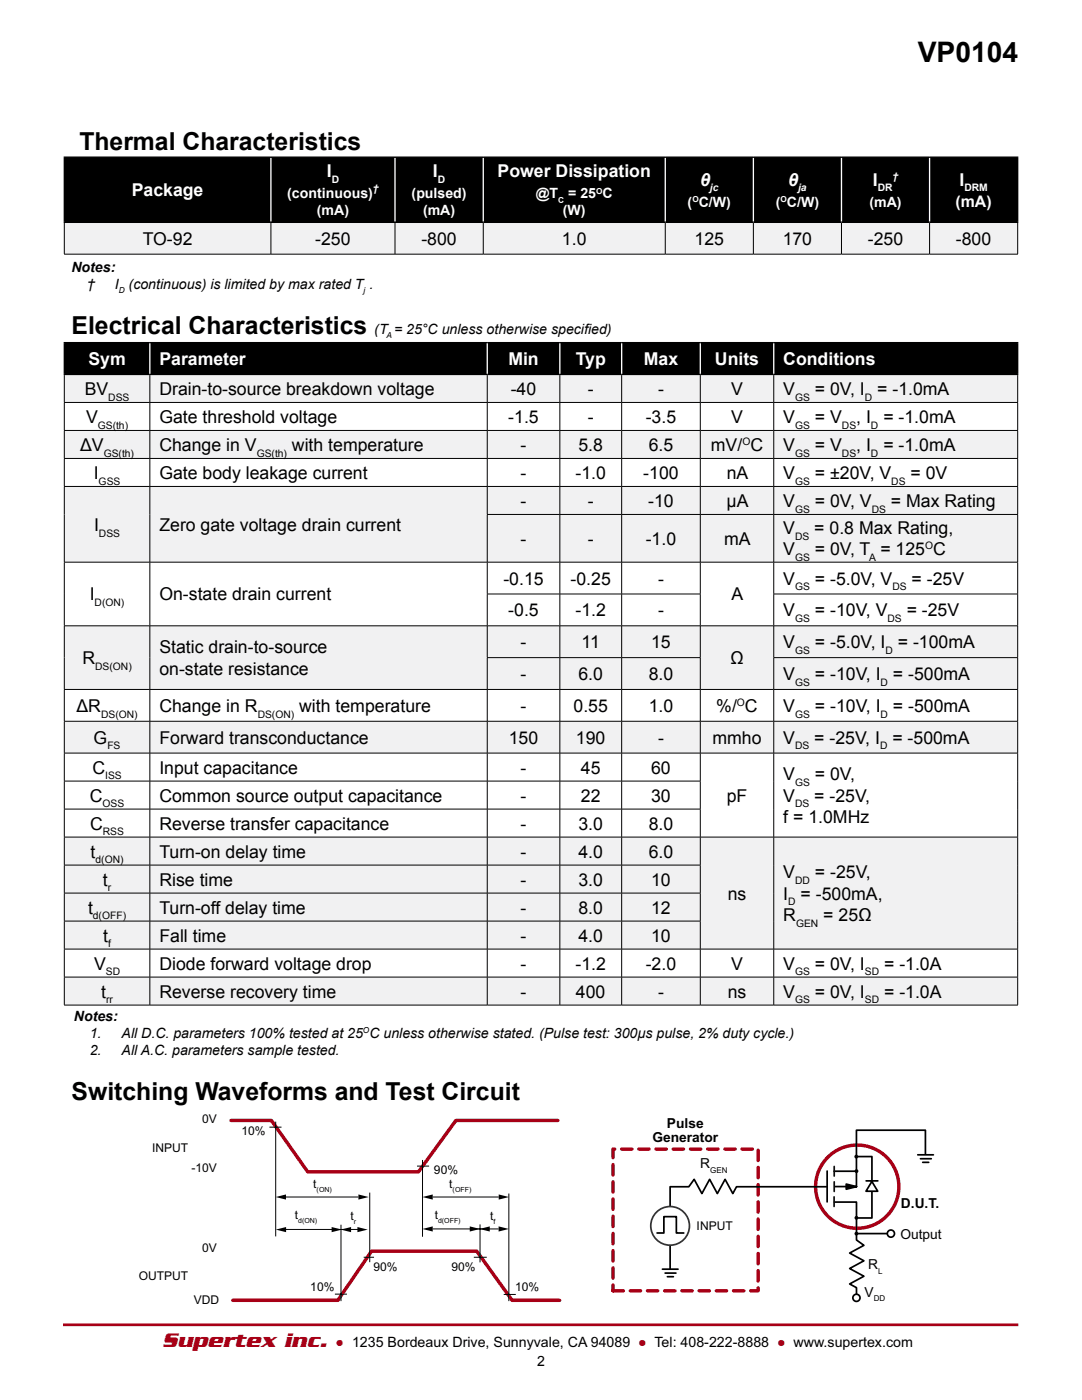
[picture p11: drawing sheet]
<svg xmlns="http://www.w3.org/2000/svg" width="216mm" height="279mm" viewBox="0 0 216 279" stroke-linecap="round" stroke-linejoin="round" font-family="sans-serif">
<path d="M12.6 264.4h190.6" fill="none" stroke="#a70016" stroke-width=".53"/>
<path d="M12.8 68.4h17.1v6.3h-17.1zM29.9 68.4h67.3v6.3h-67.3zM97.2 68.4h14.5v6.3h-14.5zM111.7 68.4h12.3v6.3h-12.3zM124 68.4h15.7v6.3h-15.7zM139.7 68.4h14.7v6.3h-14.7zM154.4 68.4h48.7v6.3h-48.7z" fill="#000"/>
<path d="M12.8 74.7h17.1v5.6h-17.1zM29.9 74.7h67.3v5.6h-67.3zM97.2 74.7h14.5v5.6h-14.5zM111.7 74.7h12.3v5.6h-12.3zM124 74.7h15.7v5.6h-15.7zM139.7 74.7h14.7v5.6h-14.7zM154.4 74.7h48.7v5.6h-48.7zM12.8 85.9h17.1v5.6h-17.1zM29.9 85.9h67.3v5.6h-67.3zM97.2 85.9h14.5v5.6h-14.5zM111.7 85.9h12.3v5.6h-12.3zM124 85.9h15.7v5.6h-15.7zM139.7 85.9h14.7v5.6h-14.7zM154.4 85.9h48.7v5.6h-48.7zM12.8 97.1h17.1v15.1h-17.1zM29.9 97.1h67.3v15.1h-67.3zM97.2 97.1h14.5v5.6h-14.5zM111.7 97.1h12.3v5.6h-12.3zM124 97.1h15.7v5.6h-15.7zM139.7 97.1h14.7v5.6h-14.7zM154.4 97.1h48.7v5.6h-48.7zM97.2 102.7h14.5v9.5h-14.5zM111.7 102.7h12.3v9.5h-12.3zM124 102.7h15.7v9.5h-15.7zM139.7 102.7h14.7v9.5h-14.7zM154.4 102.7h48.7v9.5h-48.7zM12.8 124.9h17.1v12.7h-17.1zM29.9 124.9h67.3v12.7h-67.3zM97.2 124.9h14.5v6.3h-14.5zM111.7 124.9h12.3v6.3h-12.3zM124 124.9h15.7v6.3h-15.7zM139.7 124.9h14.7v12.7h-14.7zM154.4 124.9h48.7v6.3h-48.7zM97.2 131.2h14.5v6.4h-14.5zM111.7 131.2h12.3v6.4h-12.3zM124 131.2h15.7v6.4h-15.7zM154.4 131.2h48.7v6.4h-48.7zM12.8 143.9h17.1v6.4h-17.1zM29.9 143.9h67.3v6.4h-67.3zM97.2 143.9h14.5v6.4h-14.5zM111.7 143.9h12.3v6.4h-12.3zM124 143.9h15.7v6.4h-15.7zM139.7 143.9h14.7v6.4h-14.7zM154.4 143.9h48.7v6.4h-48.7zM12.8 167.1h17.1v5.5h-17.1zM29.9 167.1h67.3v5.5h-67.3zM97.2 167.1h14.5v5.5h-14.5zM111.7 167.1h12.3v5.5h-12.3zM124 167.1h15.7v5.5h-15.7zM139.7 167.1h14.7v22.3h-14.7zM154.4 167.1h48.7v22.3h-48.7zM12.8 172.6h17.1v5.6h-17.1zM29.9 172.6h67.3v5.6h-67.3zM97.2 172.6h14.5v5.6h-14.5zM111.7 172.6h12.3v5.6h-12.3zM124 172.6h15.7v5.6h-15.7zM12.8 178.2h17.1v5.6h-17.1zM29.9 178.2h67.3v5.6h-67.3zM97.2 178.2h14.5v5.6h-14.5zM111.7 178.2h12.3v5.6h-12.3zM124 178.2h15.7v5.6h-15.7zM12.8 183.8h17.1v5.6h-17.1zM29.9 183.8h67.3v5.6h-67.3zM97.2 183.8h14.5v5.6h-14.5zM111.7 183.8h12.3v5.6h-12.3zM124 183.8h15.7v5.6h-15.7zM12.8 195h17.1v5.6h-17.1zM29.9 195h67.3v5.6h-67.3zM97.2 195h14.5v5.6h-14.5zM111.7 195h12.3v5.6h-12.3zM124 195h15.7v5.6h-15.7zM139.7 195h14.7v5.6h-14.7zM154.4 195h48.7v5.6h-48.7z" fill="#f1f1f2"/>
<g fill="none" stroke="#000" stroke-width=".2">
<path d="M12.8 74.9v5.4M29.9 74.9v5.4M97.2 74.9v5.4M111.7 74.9v5.4M124 74.9v5.4M139.7 74.9v5.4M154.4 74.9v5.4M203.1 74.9v5.4M12.8 80.3h190.3M12.8 85.9h190.3M12.8 91.5h190.3M12.8 97.1h190.3"/>
<path d="M12.8 80.4v5.5M12.8 85.9v5.5M12.8 91.5v5.5M12.8 97.1v15.1M29.9 80.4v5.5M29.9 85.9v5.5M29.9 91.5v5.5M29.9 97.1v15.1M97.2 80.4v5.5M97.2 85.9v5.5M97.2 91.5v5.5M97.2 97.1v5.5"/>
<path d="M111.7 80.4v5.5M111.7 85.9v5.5M111.7 91.5v5.5M111.7 97.1v5.5M124 80.4v5.5M124 85.9v5.5M124 91.5v5.5M124 97.1v5.5M139.7 80.4v5.5M139.7 85.9v5.5M139.7 91.5v5.5M139.7 97.1v5.5"/>
<path d="M154.4 80.4v5.5M154.4 85.9v5.5M154.4 91.5v5.5M154.4 97.1v5.5M203.1 80.4v5.5M203.1 85.9v5.5M203.1 91.5v5.5M203.1 97.1v5.5M12.8 112.2h190.3M12.8 112.2v12.7M29.9 112.2v12.7M97.2 102.7h105.9"/>
<path d="M97.2 118.5h42.6M97.2 102.7v9.5M97.2 112.2v6.3M97.2 118.6v6.3M111.7 102.7v9.5M111.7 112.2v6.3M111.7 118.6v6.3M124 102.7v9.5M124 112.2v6.3M124 118.6v6.3M139.7 102.7v9.5M139.7 112.2v6.3"/>
<path d="M139.7 118.6v6.3M154.4 118.5h48.7M154.4 102.7v9.5M154.4 112.2v6.3M154.4 118.6v6.3M203.1 102.7v9.5M203.1 112.2v6.3M203.1 118.6v6.3M12.8 124.9h190.3M12.8 137.6h190.3M12.8 124.9v12.7M12.8 137.6v6.3"/>
<path d="M29.9 124.9v12.7M29.9 137.6v6.3M97.2 131.2h42.6M97.2 124.9v6.3M97.2 131.3v6.3M97.2 137.6v6.3M111.7 124.9v6.3M111.7 131.3v6.3M111.7 137.6v6.3M124 124.9v6.3M124 131.3v6.3M124 137.6v6.3"/>
<path d="M139.7 124.9v6.3M139.7 131.3v6.3M139.7 137.6v6.3M154.4 131.2h48.7M154.4 124.9v6.3M154.4 131.3v6.3M154.4 137.6v6.3M203.1 124.9v6.3M203.1 131.3v6.3M203.1 137.6v6.3M12.8 143.9h190.3M12.8 150.3h190.3"/>
<path d="M12.8 155.9h127M12.8 144v6.3M12.8 150.3v5.5M12.8 155.9v5.5M29.9 144v6.3M29.9 150.3v5.5M29.9 155.9v5.5M97.2 144v6.3M97.2 150.3v5.5M97.2 155.9v5.5M111.7 144v6.3M111.7 150.3v5.5"/>
<path d="M111.7 155.9v5.5M124 144v6.3M124 150.3v5.5M124 155.9v5.5M139.7 144v6.3M139.7 150.3v5.5M139.7 155.9v5.5M154.4 144v6.3M154.4 150.3v16.7M203.1 144v6.3M203.1 150.3v16.7M12.8 161.5h127"/>
<path d="M12.8 167.1h190.3M12.8 172.6h127M12.8 178.2h127M12.8 161.5v5.5M12.8 167.1v5.5M12.8 172.7v5.5M12.8 178.3v5.5M29.9 161.5v5.5M29.9 167.1v5.5M29.9 172.7v5.5M29.9 178.3v5.5M97.2 161.5v5.5"/>
<path d="M97.2 167.1v5.5M97.2 172.7v5.5M97.2 178.3v5.5M111.7 161.5v5.5M111.7 167.1v5.5M111.7 172.7v5.5M111.7 178.3v5.5M124 161.5v5.5M124 167.1v5.5M124 172.7v5.5M124 178.3v5.5M139.7 161.5v5.5"/>
<path d="M139.7 167.1v5.5M139.7 172.7v5.5M139.7 178.3v5.5M154.4 167.1v22.3M203.1 167.1v22.3M12.8 183.8h127M12.8 189.4h190.3M12.8 195h190.3M12.8 183.9v5.5M12.8 189.5v5.5M12.8 195v5.5M29.9 183.9v5.5"/>
<path d="M29.9 189.5v5.5M29.9 195v5.5M97.2 183.9v5.5M97.2 189.5v5.5M97.2 195v5.5M111.7 183.9v5.5M111.7 189.5v5.5M111.7 195v5.5M124 183.9v5.5M124 189.5v5.5M124 195v5.5M139.7 183.9v5.5"/>
<path d="M139.7 189.5v5.5M139.7 195v5.5M154.4 189.5v5.5M154.4 195v5.5M203.1 189.5v5.5M203.1 195v5.5M12.8 200.6h190.3"/>
</g>
<path d="M12.7 68.4h190.5M12.7 74.7h190.5M12.8 68.5v6.1M203.1 68.5v6.1" fill="none" stroke="#000" stroke-width=".26"/>
<path d="M29.9 68.5v6.1M97.2 68.5v6.1M111.7 68.5v6.1M124 68.5v6.1M139.7 68.5v6.1M154.4 68.5v6.1" fill="none" stroke="#fff" stroke-width=".26"/>
<path d="M12.8 31.4h41.3v13h-41.3zM54.1 31.4h24.7v13h-24.7zM78.8 31.4h17.6v13h-17.6zM96.4 31.4h36.3v13h-36.3zM132.7 31.4h17.6v13h-17.6zM150.3 31.4h17.6v13h-17.6zM167.9 31.4h17.6v13h-17.6zM185.5 31.4h17.6v13h-17.6z" fill="#000"/>
<path d="M12.8 44.4h41.3v6.3h-41.3zM54.1 44.4h24.7v6.3h-24.7zM78.8 44.4h17.6v6.3h-17.6zM96.4 44.4h36.3v6.3h-36.3zM132.7 44.4h17.6v6.3h-17.6zM150.3 44.4h17.6v6.3h-17.6zM167.9 44.4h17.6v6.3h-17.6zM185.5 44.4h17.6v6.3h-17.6z" fill="#f1f1f2"/>
<g fill="none" stroke="#000" stroke-width=".2">
<path d="M12.8 50.7h190.3M12.8 44.5v6.2M54.1 44.5v6.2M78.8 44.5v6.2M96.4 44.5v6.2M132.7 44.5v6.2M150.3 44.5v6.2M167.9 44.5v6.2M185.5 44.5v6.2M203.1 44.5v6.2M53.8 224.9h2.4M55 223.9v22.9"/>
<path d="M57.1 238.9h14.4M83.2 232.7h2.4M84.3 231.5v15.3M86.4 238.9h13.1zM101.5 238.2v21.5M66.8 258.3h2.4M68 244.4v15.3M72.6 250.9h2M86.4 245.3h13.1M94.5 250.9h2.6M95.8 244.4v7.5M100.5 258.3h2.4"/>
</g>
<path d="M12.8 24.9v6.3M54.1 31.5v12.7M78.8 31.5v12.7M96.4 31.5v12.7M132.7 31.5v12.7M150.3 31.5v12.7M167.9 31.5v12.7M185.5 31.5v12.7" fill="none" stroke="#fff" stroke-width=".26"/>
<path d="M12.7 31.4h190.5M12.8 31.5v12.7M203.1 31.5v12.7M12.7 44.4h190.5" fill="none" stroke="#000" stroke-width=".26"/>
<g fill="none" stroke="#a70016" stroke-width=".69">
<path d="M46.1 223.6h8.1l7.2 10.3h22.1l7.5-10.3h20.3M46.4 259.5h21l6.7-9.8h21l7.1 9.8h9.5"/>
<circle cx="171" cy="236.8" r="8.3"/>
</g>
<g fill="#000">
<path d="M55 238.9l2.1-.5v1zM71.5 238.4l2.1 .5-2.1 .5zM84.3 238.9l2-.5v1zM99.5 238.4l2.1 .5-2.1 .5zM55 245.4l2.1-.5v1zM66.2 244.9l2 .5-2 .5zM71.3 244.9l2.1 .5-2.1 .5zM84.3 245.3l2-.5v1zM95.7 245.3l2-.5v1zM93.7 244.8l2.1 .5-2.1 .5z"/>
<circle cx="170.9" cy="233.7" r=".39"/>
</g>
<path d="M122.3 229.3h29v28.3h-29z" fill="none" stroke="#a70016" stroke-width=".69" stroke-dasharray="2.1 1.4"/>
<path d="M164.9 236.8h-17.9l-.8 1.4-1.5-2.8-1.6 2.8-1.5-2.8-1.5 2.8-1.6-2.8-1.1 1.4h-3.7v16.4M165 233.7v6.2" fill="none" stroke="#000" stroke-width=".34"/>
<circle cx="133.7" cy="244.6" r="3.9" fill="#fff"/>
<circle cx="133.7" cy="244.6" r="3.9" fill="none" stroke="#15007f" stroke-width=".34"/>
<path d="M166.4 233.7h4.2M166.5 239.9h4.4v7.6l1.5 1-2.9 1.6 2.9 1.5-2.9 1.6 2.9 1.5-2.9 1.5 1.4 .8v1.5M168.9 236.3l2 .5-2 .5zM171.2 230.8h2.8v12.3h-2.7M183.1 230.5h3.1M183.7 231.2h2.1M184.1 232h1.2M184.7 230.3v-4.7h-13.8v11.2h-4.3M131.1 246.1h1.4v-3.3h2.5v3.3h1.4M132.2 253.3h3.1M132.7 254.1h2.2M133.2 254.8h1.2" fill="none" stroke="#000" stroke-width=".34"/>
<path d="M168.9 236.3l2 .5-2 .5zM68 245.4l2.1-.5v1zM99.5 244.8l2 .5-2 .5z" fill="#000"/>
<path d="M174 235.8l1.1 1.9h-2.3z" fill="#fff"/>
<path d="M172.8 235.7h2.4M174 235.8l1.1 1.9h-2.3z" fill="none" stroke="#000" stroke-width=".34"/>
<path d="M166.4 238.9v1.9M166.5 232.8v1.9M166.5 235.9v1.9" fill="none" stroke="#141006" stroke-width=".34"/>
<circle cx="170.9" cy="259" r=".72" fill="#fff"/>
<circle cx="170.9" cy="259" r=".72" fill="none" stroke="#000" stroke-width=".34"/>
<path d="M171.2 246.2h5.9z" fill="#fff" stroke="#000" stroke-width=".34"/>
<circle cx="177.8" cy="246.2" r=".72" fill="#fff"/>
<circle cx="177.8" cy="246.2" r=".72" fill="none" stroke="#000" stroke-width=".34"/>
<path d="M73.8 238v13.9M57 245.4h14.4" fill="none" stroke="#000" stroke-width=".2"/>
<g fill="#000">
<circle cx="170.9" cy="230.8" r=".39"/>
<circle cx="170.9" cy="246.2" r=".39"/>
<circle cx="170.9" cy="243" r=".39"/>
</g>
<text font-size="5.6" x="183.1" y="12.4">VP0104</text>
<g font-size="4.9">
<text x="15.8" y="30">Thermal Characteristics</text>
<text x="14.3" y="66.6">Electrical Characteristics</text>
<text x="14.3" y="219.5">Switching Waveforms and Test Circuit</text>
</g>
<text font-size="4.3" fill="#a70016" x="32.3" y="268.9">Supertex inc.</text>
<g font-size="3.5" fill="#fff">
<text x="65.2" y="35.3">I</text>
<text x="86.4" y="35.3">I</text>
<text x="99.3" y="35.3">Power Dissipation</text>
<text x="26.3" y="39.2">Package</text>
<text x="139.7" y="37">θ</text>
<text x="157.3" y="37">θ</text>
<text x="174.2" y="37">I</text>
<text x="191.4" y="37">I</text>
<text x="17.6" y="72.8">Sym</text>
<text x="31.8" y="72.8">Parameter</text>
<text x="101.4" y="72.8">Min</text>
<text x="114.9" y="72.8">Typ</text>
<text x="128.5" y="72.8">Max</text>
<text x="142.7" y="72.8">Units</text>
<text x="156.3" y="72.8">Conditions</text>
</g>
<g font-size="3.5">
<text x="28.5" y="48.8">TO-92</text>
<text x="62.9" y="48.8">-250</text>
<text x="84.1" y="48.8">-800</text>
<text x="112.1" y="48.8">1.0</text>
<text x="138.6" y="48.8">125</text>
<text x="156.2" y="48.8">170</text>
<text x="173.2" y="48.8">-250</text>
<text x="190.7" y="48.8">-800</text>
<text x="16.9" y="78.9">BV</text>
<text x="31.8" y="78.9">Drain-to-source breakdown voltage</text>
<text x="101.9" y="78.9">-40</text>
<text x="117.3" y="78.9">-</text>
<text x="131.3" y="78.9">-</text>
<text x="145.9" y="78.9">V</text>
<text x="156.3" y="78.9">V</text>
<text x="162.6" y="78.9">= 0V, I = -1.0mA</text>
<text x="16" y="90">ΔV</text>
<text x="17.2" y="84.4">V</text>
<text x="31.8" y="84.4">Gate threshold voltage</text>
<text x="31.8" y="90">Change in V</text>
<text x="58.3" y="90">with temperature</text>
<text x="101.4" y="84.4">-1.5</text>
<text x="103.9" y="90">-</text>
<text x="115.4" y="90">5.8</text>
<text x="117.3" y="84.4">-</text>
<text x="128.9" y="84.4">-3.5</text>
<text x="129.4" y="90">6.5</text>
<text x="141.9" y="90">mV/ C</text>
<text x="145.9" y="84.4">V</text>
<text x="156.3" y="84.4">V</text>
<text x="156.3" y="90">V</text>
<text x="162.6" y="84.4">= V</text>
<text x="162.6" y="90">= V</text>
<text x="170.9" y="84.4">, I = -1.0mA</text>
<text x="170.9" y="90">, I = -1.0mA</text>
<text x="18.7" y="95.6">I</text>
<text x="31.8" y="95.6">Gate body leakage current</text>
<text x="103.9" y="95.6">-</text>
<text x="114.8" y="95.6">-1.0</text>
<text x="128.4" y="95.6">-100</text>
<text x="145" y="95.6">nA</text>
<text x="156.3" y="95.6">V</text>
<text x="162.6" y="95.6">= ±20V, V</text>
<text x="181.7" y="95.6">= 0V</text>
<text x="103.9" y="101.2">-</text>
<text x="117.3" y="101.2">-</text>
<text x="129.3" y="101.2">-10</text>
<text x="145" y="101.2">µA</text>
<text x="156.3" y="101.2">V</text>
<text x="162.6" y="101.2">= 0V, V</text>
<text x="177.8" y="101.2">= Max Rating</text>
<text x="18.8" y="105.9">I</text>
<text x="31.8" y="105.9">Zero gate voltage drain current</text>
<text x="156.3" y="106.6">V</text>
<text x="162.5" y="106.6">= 0.8 Max Rating,</text>
<text x="103.9" y="108.7">-</text>
<text x="117.3" y="108.7">-</text>
<text x="128.9" y="108.7">-1.0</text>
<text x="144.5" y="108.7">mA</text>
<text x="156.3" y="110.8">V</text>
<text x="162.6" y="110.8">= 0V, T = 125 C</text>
<text x="17.9" y="119.8">I</text>
<text x="31.8" y="119.8">On-state drain current</text>
<text x="100.4" y="116.7">-0.15</text>
<text x="113.9" y="116.7">-0.25</text>
<text x="131.3" y="116.7">-</text>
<text x="146" y="119.8">A</text>
<text x="156.3" y="116.7">V</text>
<text x="162.6" y="116.7">= -5.0V, V</text>
<text x="181.9" y="116.7">= -25V</text>
<text x="101.4" y="123">-0.5</text>
<text x="114.8" y="123">-1.2</text>
<text x="131.3" y="123">-</text>
<text x="156.3" y="123">V</text>
<text x="162.6" y="123">= -10V, V</text>
<text x="180.9" y="123">= -25V</text>
<text x="31.8" y="130.4">Static drain-to-source</text>
<text x="103.9" y="129.4">-</text>
<text x="116" y="129.4">11</text>
<text x="129.9" y="129.4">15</text>
<text x="156.3" y="129.4">V</text>
<text x="162.6" y="129.4">= -5.0V, I = -100mA</text>
<text x="16.4" y="132.5">R</text>
<text x="31.8" y="134.6">on-state resistance</text>
<text x="103.9" y="135.7">-</text>
<text x="115.4" y="135.7">6.0</text>
<text x="129.4" y="135.7">8.0</text>
<text x="145.7" y="132.5">Ω</text>
<text x="156.3" y="135.7">V</text>
<text x="162.6" y="135.7">= -10V, I = -500mA</text>
<text x="15.3" y="142.1">ΔR</text>
<text x="31.8" y="142.1">Change in R</text>
<text x="59.7" y="142.1">with temperature</text>
<text x="103.9" y="142.1">-</text>
<text x="114.4" y="142.1">0.55</text>
<text x="129.4" y="142.1">1.0</text>
<text x="142.9" y="142.1">%/ C</text>
<text x="156.3" y="142.1">V</text>
<text x="162.6" y="142.1">= -10V, I = -500mA</text>
<text x="18.7" y="148.4">G</text>
<text x="31.8" y="148.4">Forward transconductance</text>
<text x="101.5" y="148.4">150</text>
<text x="114.9" y="148.4">190</text>
<text x="131.3" y="148.4">-</text>
<text x="142.2" y="148.4">mmho</text>
<text x="156.3" y="148.4">V</text>
<text x="162.5" y="148.4">= -25V, I = -500mA</text>
<text x="18.4" y="154.4">C</text>
<text x="31.8" y="154.4">Input capacitance</text>
<text x="103.9" y="154.4">-</text>
<text x="115.9" y="154.4">45</text>
<text x="129.9" y="154.4">60</text>
<text x="156.3" y="155.7">V</text>
<text x="162.6" y="155.7">= 0V,</text>
<text x="17.9" y="160">C</text>
<text x="31.8" y="160">Common source output capacitance</text>
<text x="103.9" y="160">-</text>
<text x="115.9" y="160">22</text>
<text x="129.9" y="160">30</text>
<text x="145" y="160">pF</text>
<text x="156.3" y="160">V</text>
<text x="162.5" y="160">= -25V,</text>
<text x="18" y="165.5">C</text>
<text x="31.8" y="165.5">Reverse transfer capacitance</text>
<text x="103.9" y="165.5">-</text>
<text x="115.4" y="165.5">3.0</text>
<text x="129.4" y="165.5">8.0</text>
<text x="156.3" y="164.2">f = 1.0MHz</text>
<text x="18.1" y="171.1">t</text>
<text x="31.8" y="171.1">Turn-on delay time</text>
<text x="103.9" y="171.1">-</text>
<text x="115.4" y="171.1">4.0</text>
<text x="129.4" y="171.1">6.0</text>
<text x="20.5" y="176.7">t</text>
<text x="31.8" y="176.7">Rise time</text>
<text x="103.9" y="176.7">-</text>
<text x="115.4" y="176.7">3.0</text>
<text x="129.9" y="176.7">10</text>
<text x="145.2" y="179.5">ns</text>
<text x="156.3" y="175.3">V</text>
<text x="156.3" y="179.5">I = -500mA,</text>
<text x="162.6" y="175.3">= -25V,</text>
<text x="17.6" y="182.3">t</text>
<text x="31.8" y="182.3">Turn-off delay time</text>
<text x="103.9" y="182.3">-</text>
<text x="115.4" y="182.3">8.0</text>
<text x="129.9" y="182.3">12</text>
<text x="156.3" y="183.8">R</text>
<text x="164.3" y="183.8">= 25Ω</text>
<text x="20.6" y="187.9">t</text>
<text x="31.8" y="187.9">Fall time</text>
<text x="103.9" y="187.9">-</text>
<text x="115.4" y="187.9">4.0</text>
<text x="129.9" y="187.9">10</text>
<text x="18.8" y="193.5">V</text>
<text x="31.8" y="193.5">Diode forward voltage drop</text>
<text x="103.9" y="193.5">-</text>
<text x="114.8" y="193.5">-1.2</text>
<text x="128.9" y="193.5">-2.0</text>
<text x="145.9" y="193.5">V</text>
<text x="156.3" y="193.5">V</text>
<text x="162.6" y="193.5">= 0V, I</text>
<text x="176.4" y="193.5">= -1.0A</text>
<text x="20.2" y="199.1">t</text>
<text x="31.8" y="199.1">Reverse recovery time</text>
<text x="103.9" y="199.1">-</text>
<text x="114.9" y="199.1">400</text>
<text x="131.3" y="199.1">-</text>
<text x="145.2" y="199.1">ns</text>
<text x="156.3" y="199.1">V</text>
<text x="162.6" y="199.1">= 0V, I</text>
<text x="176.4" y="199.1">= -1.0A</text>
</g>
<text font-size="3.2" fill="#fff" x="190.7" y="41.3">(mA)</text>
<g font-size="2.8" fill="#fff">
<text x="57.3" y="39.6">(continuous)</text>
<text x="82.1" y="39.6">(pulsed)</text>
<text x="106.9" y="39.6">@T = 25 C</text>
<text x="137.2" y="41.3">( C/W)</text>
<text x="154.8" y="41.3">( C/W)</text>
<text x="173.5" y="41.3">(mA)</text>
<text x="63.2" y="43">(mA)</text>
<text x="84.4" y="43">(mA)</text>
<text x="112.3" y="43">(W)</text>
</g>
<g font-size="2.8">
<text x="14.2" y="54.2">Notes:</text>
<text x="17.4" y="57.6">†</text>
<text x="22.9" y="57.6">I (continuous) is limited by max rated T .</text>
<text x="74.7" y="66.6">(T = 25°C unless otherwise specif</text>
<text x="116.5" y="66.6">ied)</text>
<text x="14.7" y="203.8">Notes:</text>
<text x="17.9" y="207.2">1.</text>
<text x="24.3" y="207.2">All D.C. parameters 100% tested at 25 C unless otherwise stated. (Pulse test: 300µs pulse, 2% duty cycle.)</text>
<text x="17.9" y="210.6">2.</text>
<text x="24.3" y="210.6">All A.C. parameters sample tested.</text>
<text x="107.2" y="272.6">2</text>
</g>
<text font-size="2.8" fill="#a70016" x="67" y="268.9">● 1235 Bordeaux Drive, Sunnyvale, CA 94089 ● Tel: 408-222-8888 ● www.supertex.com</text>
<g font-size="2.7">
<text x="130.2" y="227.9">Generator</text>
<text x="133.1" y="225.2">Pulse</text>
<text x="139.7" y="233.1">R</text>
<text x="179.8" y="241.2">D.U.T.</text>
<text x="179.7" y="247.2">Output</text>
<text x="173.2" y="253.2">R</text>
<text x="172.5" y="258.8">V</text>
</g>
<g font-size="2.4">
<text x="40.3" y="224">0V</text>
<text x="48.2" y="226.5">10%</text>
<text x="30.4" y="229.8">INPUT</text>
<text x="38.2" y="233.9">-10V</text>
<text x="62.5" y="237.1">t</text>
<text x="86.6" y="234.2">90%</text>
<text x="89.7" y="237.2">t</text>
<text x="58.8" y="243.3">t</text>
<text x="69.9" y="243.4">t</text>
<text x="86.7" y="243.3">t</text>
<text x="97.8" y="243.4">t</text>
<text x="139" y="245.4">INPUT</text>
<text x="40.3" y="249.9">0V</text>
<text x="27.7" y="255.5">OUTPUT</text>
<text x="61.9" y="257.7">10%</text>
<text x="74.5" y="253.6">90%</text>
<text x="90.1" y="253.7">90%</text>
<text x="102.8" y="257.6">10%</text>
<text x="38.7" y="260.3">VDD</text>
</g>
<g font-size="2.1" fill="#fff">
<text x="178.1" y="35.9">†</text>
<text x="66.2" y="36.5">D</text>
<text x="74.4" y="38.4">†</text>
<text x="87.4" y="36.5">D</text>
<text x="141.7" y="38.2">jc</text>
<text x="159.2" y="38.2">ja</text>
<text x="175.1" y="38.2">DR</text>
<text x="192.4" y="38.2">DRM</text>
</g>
<g font-size="2.1">
<text x="21.6" y="80">DSS</text>
<text x="158.7" y="80">GS</text>
<text x="172.6" y="80">D</text>
<text x="19.5" y="85.6">GS(th)</text>
<text x="148.1" y="88.8">O</text>
<text x="158.7" y="85.6">GS</text>
<text x="168" y="85.6">DS</text>
<text x="173.8" y="85.6">D</text>
<text x="20.7" y="91.2">GS(th)</text>
<text x="51.2" y="91.2">GS(th)</text>
<text x="158.7" y="91.2">GS</text>
<text x="168" y="91.2">DS</text>
<text x="173.8" y="91.2">D</text>
<text x="19.7" y="96.7">GSS</text>
<text x="158.7" y="96.7">GS</text>
<text x="177.8" y="96.7">DS</text>
<text x="19.7" y="107.1">DSS</text>
<text x="158.7" y="102.3">GS</text>
<text x="158.7" y="107.8">DS</text>
<text x="173.9" y="102.3">DS</text>
<text x="158.7" y="112">GS</text>
<text x="173.4" y="112">A</text>
<text x="184.6" y="109.7">O</text>
<text x="158.7" y="117.8">GS</text>
<text x="178.1" y="117.8">DS</text>
<text x="18.9" y="121">D(ON)</text>
<text x="158.7" y="124.2">GS</text>
<text x="177.1" y="124.2">DS</text>
<text x="158.7" y="130.5">GS</text>
<text x="176.7" y="130.5">D</text>
<text x="19" y="133.7">DS(ON)</text>
<text x="158.7" y="136.9">GS</text>
<text x="175.7" y="136.9">D</text>
<text x="20.2" y="143.2">DS(ON)</text>
<text x="51.4" y="143.2">DS(ON)</text>
<text x="147" y="140.9">O</text>
<text x="158.7" y="143.2">GS</text>
<text x="175.7" y="143.2">D</text>
<text x="21.4" y="149.6">FS</text>
<text x="158.7" y="149.6">DS</text>
<text x="175.6" y="149.6">D</text>
<text x="21" y="155.5">ISS</text>
<text x="20.5" y="161.1">OSS</text>
<text x="158.7" y="156.9">GS</text>
<text x="158.7" y="161.1">DS</text>
<text x="20.5" y="166.7">RSS</text>
<text x="19.1" y="172.3">d(ON)</text>
<text x="21.5" y="177.9">r</text>
<text x="158.7" y="176.5">DD</text>
<text x="18.5" y="183.5">d(OFF)</text>
<text x="157.3" y="180.7">D</text>
<text x="158.8" y="184.9">GEN</text>
<text x="21.6" y="189.1">f</text>
<text x="21.1" y="194.7">SD</text>
<text x="158.7" y="194.7">GS</text>
<text x="172.6" y="194.7">SD</text>
<text x="21.2" y="200.3">rr</text>
<text x="158.7" y="200.3">GS</text>
<text x="172.6" y="200.3">SD</text>
</g>
<g font-size="1.6" fill="#fff">
<text x="111.4" y="40.5">C</text>
<text x="118.9" y="38.6">O</text>
<text x="138.2" y="40.3">O</text>
<text x="155.7" y="40.3">O</text>
</g>
<g font-size="1.6">
<text x="23.7" y="58.5">D</text>
<text x="72.6" y="58.5">j</text>
<text x="77.1" y="67.5">A</text>
<text x="72.4" y="206.3">O</text>
<text x="141.7" y="234">GEN</text>
<text x="175.2" y="254.2">L</text>
<text x="174.3" y="259.7">DD</text>
</g>
<g font-size="1.4">
<text x="63.2" y="237.9">(ON)</text>
<text x="90.3" y="238">(OFF)</text>
<text x="59.5" y="244.1">d(ON)</text>
<text x="70.6" y="244.2">r</text>
<text x="87.4" y="244.1">d(OFF)</text>
<text x="98.5" y="244.2">f</text>
</g>
</svg>
